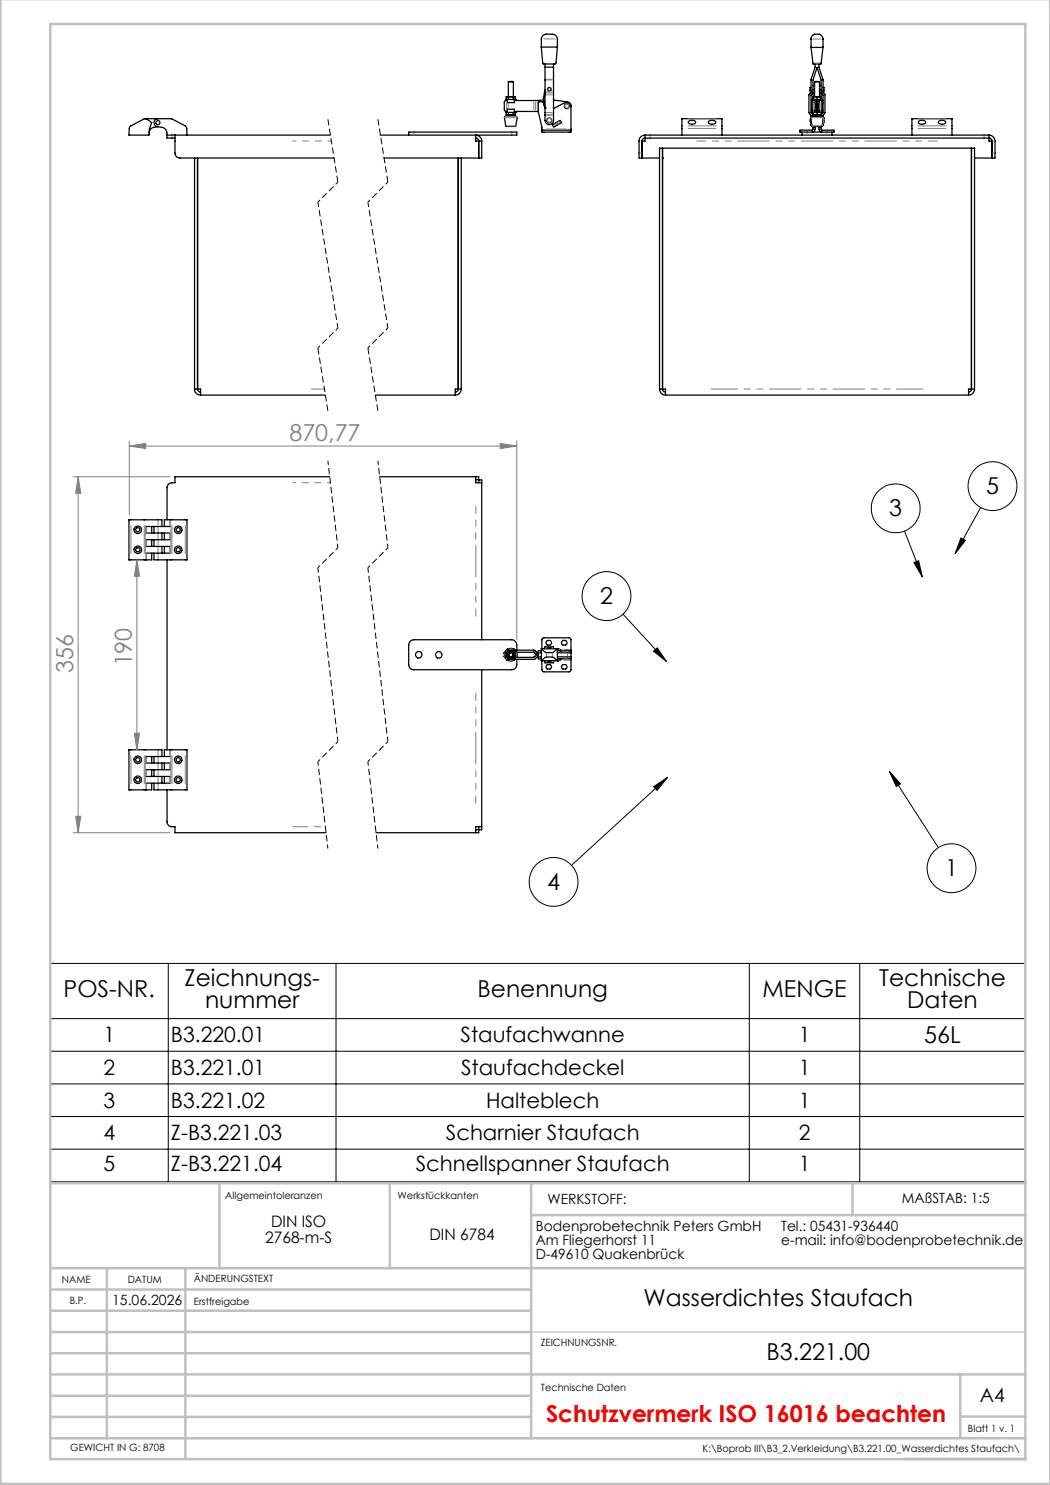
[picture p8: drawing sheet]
<svg xmlns="http://www.w3.org/2000/svg" width="210mm" height="297mm" viewBox="0 0 210 297" stroke-linecap="round" stroke-linejoin="round" font-family="sans-serif">
<g fill="none" stroke="#000" stroke-width=".25">
<path d="M101.2 19.9h.2M101.2 19.9h.3v.6h1.4v-.6h.2M101.2 19.4v.5M101.5 19.3h.7M101.5 19.3l-.3 .1M101.5 19.3l.2 .1M101.7 16.4h1M101.7 16.4l.9-.1 .1 .1M101.7 16.4v2.9M101.7 19.4v.5M102.2 19.3l.9 .1M102.2 19.3l.4 .1"/>
<path d="M102.2 19.3l-.5 .1M102.6 19.4h.5v.5M102.6 19.4v.5M102.7 16.4v3M103.1 19.9h-.1M108.3 9.4h3.2M108.6 7.1l.5-.3h1.4a1.02 1.02 0 0 1 1 1v1.7l-.3 3.2-.1 .1h-2.4l-.2-.1-.2-3.2v-1.7zM108.7 20l-1.1 .1h-4.7M109 12.8v11.3a.85 .85 0 0 0 .9 .8 .85 .85 0 0 0 .8-.8v-11.3M109 18a5.9 5.9 0 0 0 0 3.6M109 13.4h1.7M110.7 20l3 .5a.84 .84 0 0 1 .5 .9"/>
<path d="M162.2 9.5v-1.7a.94 .94 0 0 1 .7-1h.9a1.01 1.01 0 0 1 .8 1v1.7M162.2 9.5l.4 3.3h1.6l.4-3.3M162.2 17.5h-.2v.7h.2M162.2 9.5h2.4M162.5 19.9v.2M162.6 19.3h.4M162.6 18.5l-.1 .3-.3 .1v3.6l.4 .5M162.6 19.3v-3.3l.8-2.5 .8 2.5v3.3M162.6 17.1h.3M162.6 19.4v.5h.4M162.9 16.4h1M162.9 16.4l.1-.1 .9 .1"/>
<path d="M162.9 16.4v2.9M162.9 19.9v.2M163 12.8v.6l-.8 2.5v2.6l-.4 .5v3.5l.4 .5-.1 .5 .3 1.8M163 19.3h.8M163 19.3l-.4 .1M163 19.3l.4 .1M163.4 19.4v.5M163.8 12.8v.6l.8 2.5v2.6l.4 .4v3.7l-.4 .4 .1 .6-.3 1.6M163.8 19.3h.4M163.8 19.3l-.4 .1M163.8 19.3l.4 .1M163.9 17.1h.3"/>
<path d="M163.9 16.4v2.9M163.9 19.9v.2M164.2 18.5l.4 .5v3.5l-.4 .5M164.2 19.4v.5h-.4M164.3 19.9v2.6M164.6 17.5h.2v.7h-.2M29.2 23.7l1.1 .8-.4 1.3-.1 1.2h-4l.1-1.6 3-1.7h5.4l2.9 1.6 .2 .3v1.4M31.6 25.3l-.8 .2a1.16 1.16 0 0 0-1 1.1M31.6 23.7a.8 .8 0 0 0-.8 .8 .8 .8 0 0 0 .7 .8l.8 .2a1.28 1.28 0 0 1 1.1 1.5M33.4 27v.6h1.6M33.4 27h32.7M35 27v3.6a.96 .96 0 0 0 1 1h30.8"/>
<path d="M38.9 31.6v46.2M39.5 31.6v46.2a.6 .6 0 0 0 .6 .6M76.1 27h27.3v-.6h-21.7v.6M91.7 31.6v46.2a.6 .6 0 0 1-.6 .6M92.3 31.6v46.2M95.1 27a1.2 1.2 0 0 1 1.2 1.2h-1.2zM95.1 27.6a.6 .6 0 0 1 .6 .6v3.4M96.3 28.2v3.4h-19.5M101.2 23h.3M101.2 20.1l-.3 .3v1.5l.3 .4M101.2 22.5v.5h.3M101.4 22.5h-.2"/>
<path d="M101.5 23h.7M101.5 20.1h-.4v-.2h2.1v.2M101.5 22.3h-.4v.2h.4M101.5 22.5v-.7h1.4v.7M101.5 22.5h1.4M101.5 22.5h-.3M101.7 23.1l-.8 .4 .3 1.8h2l.2-1.8-.7-.4M101.7 23.1h1M101.7 23v.1M101.7 22.5v.5M101.7 23h.5M101.7 23h-.2"/>
<path d="M102.2 23h.6M102.6 22.5v.5M102.6 23h-.4M102.6 23h.2M102.7 23v.1M102.9 20.1h.1M102.9 22.3h.1M102.9 22.3h4.8M102.9 22.5h.2M103.1 23h-.3M103.1 22.5v.5M103.2 22.3v.2h-.4"/>
<path d="M108.4 26v.4h5.8v-.4M108.4 26h5.8M109 21.6h.1M109 21.6l-.4-1.2h-.9v2l.7 3v.6M110.5 24.9l1.6-.8 .2 .4-1.6 .9zM110.7 21.7l2.3-1.2a.86 .86 0 0 1 1.2 .8v4.7M128.4 28.2v3.4v-1M129 27h68.8M129 27.6h68.8M129 27a1.2 1.2 0 0 0-1.2 1.2v3.4h4.1M129 27.6a.6 .6 0 0 0-.6 .6M129 27.6v.6h-.6"/>
<path d="M129 27v.6M132.5 29.6v48.2a.6 .6 0 0 0 .6 .6M132.5 31.6h.1M136.4 23.8v3.2M136.4 23.7v.1M136.4 23.7h8M137.7 24.3a.91 .91 0 0 1 1.4 .2 .89 .89 0 0 1-1.4-.1zM141.7 24.3a.92 .92 0 0 1 1.5 .2 .94 .94 0 0 1-1.6-.1zM144.4 23.8v3.2M144.4 23.7v.1M160.4 26.4h6M160.4 26.4v.6"/>
<path d="M162.1 23.7a.69 .69 0 0 0 .1 .9M162.2 24v.9M162.2 24.9l.2 .4M162.2 24.9h.1M162.3 20.5h.1M162.3 20.5h.2M162.3 20.5v-.6h2.2v.6M162.3 22.5h2.2M162.4 25.3h.1M162.5 25.3l.1 .1M162.5 20.9v.6M162.5 20.5h.1"/>
<path d="M162.5 20.1v2.2l.4-.1 .2-.2v-1.6l-.4-.3M162.5 20.1h.1M162.5 25.3h1.8zM162.5 21.8h-.2v.7h.3M162.6 22.5h.4M162.6 23h.4M162.6 23h.3M162.6 25.3l-.1 .7h-2.5v.4h.4M162.6 22.5v.5h.4M162.6 23.1v.1M162.6 25.4h.4M162.6 20.1h1.7"/>
<path d="M162.9 23.1l-.7 .2h2.3l-.6-.2M162.9 23.1h1M162.9 22.3v.2M162.9 23v.1M163 22.5h.8M163 23h.8M163 25.3v.5a.6 .6 0 0 1-.6 .6M163 22.5h-.4M163 22.5h.4M163.4 20.1l-.3 .3v1.6l.3 .3M163.4 22.3h-.2M163.4 20.1v2.2"/>
<path d="M163.4 22.5v.5M163.4 23h-.4M163.4 23h.4M163.4 20.1l.3 .4v1.4l-.3 .4M163.4 22.3h.2M163.5 20.1h-.2h.1M163.6 20.1h-.2M163.8 22.5h.4M163.8 23h.4M163.8 25.3v.5a.6 .6 0 0 0 .6 .6M163.8 22.5h-.4M163.8 25.4h.4"/>
<path d="M163.9 23h.3M163.9 22.3v.2M163.9 23v.1M164.1 20.1l-.3 .3v1.6l.3 .3M164.2 22.3h.1M164.2 25.3l.1 .7h2.5v.4h-.4M164.2 22.5v.5h-.4M164.2 23.1v.1M164.3 20.1h.1M164.3 20.7v1M164.3 20.5h.1M164.3 20.5h.2"/>
<path d="M164.3 21.8h.2v.7h-.3M164.3 22.3h-1.8v.2M164.4 25.2v.1M164.5 24.9h.1M164.5 25.2l-.3 .2M164.5 20.5h.1M164.6 24v.9M164.6 24.9l-.1 .3M164.7 23.6h.1M164.7 23.6h.1v.9l-.2 .1M166.4 26.4v.6M182.4 23.8v3.2"/>
<path d="M182.4 23.7v.1M182.4 23.7h8M183.7 24.3a.91 .91 0 0 1 1.4 .2 .89 .89 0 0 1-1.4-.1zM187.7 24.3a.88 .88 0 0 1 1.4 .2 .9 .9 0 0 1-1.5-.1zM190.4 23.8v3.2M190.4 23.7v.1M194.3 31.6h.1M194.3 29.6v48.2M194.3 29.6v48.2a.6 .6 0 0 1-.6 .6M197.8 27a1.2 1.2 0 0 1 1.2 1.2v3.4h-4.1M197.8 27.6a.6 .6 0 0 1 .6 .6M197.8 27.6v.6h.6"/>
<path d="M197.8 27v.6M198.4 28.2v3.4v-1M38.9 77.8h1.2v1.2M38.9 77.8a1.2 1.2 0 0 0 1.2 1.2M40.1 79h25M75.1 79h16M92.3 77.8h-1.2v1.2M92.3 77.8a1.2 1.2 0 0 1-1.2 1.2M131.9 77.8h1.2v1.2M131.9 77.8a1.2 1.2 0 0 0 1.2 1.2M131.9 77.8v-48.2h63v48.2M133.1 79h60.6"/>
<path d="M194.9 77.8h-1.2v1.2M194.9 77.8a1.2 1.2 0 0 1-1.2 1.2M65.9 95.4h-30.9v1.2a1.21 1.21 0 0 0-1.6 .8v6.6M75.9 95.4h19.8v1.2M95.1 95.4v1.2h1.2M95.1 96h.6M95.7 96h.6v31.9M29.2 105.3h4.8M29.2 106.6h4.8M29.2 107.9h4.8M29.2 109.3h4.8M29.2 110.6h4.8"/>
<path d="M30.3 105.3v1.3M30.3 107.9v1.4M30.8 105.3v1.3M30.8 107.9v1.4M32.4 105.3v-1.3h-6.6v8h4.5v-1.4M32.4 106.6v1.3M32.4 109.3v1.3M32.9 105.3v-1.3h4.5v8h-6.6v-1.4M32.9 106.6v1.3M32.9 109.3v1.3M33.4 112v38M96.3 133.9v32h-1.2"/>
<path d="M100.9 130.6l.2 .3M100.9 130.6h.1M100.9 131.3l.3 .4M100.9 131.3h.1M100.9 130.7v.5M101 131.4l.5 .6M101.1 130.5h.1M101.1 131.4h.1M101.1 131l-.2 .3M101.1 130.5v.9M101.1 131.4l.4 .5M101.2 130.9h.1"/>
<path d="M101.2 130.2l-.3 .4M101.2 131.7l.3 .2M101.2 130.9l.3 .5M101.5 130.6l-.1 .3 .1 .5M101.5 131.4a.84 .84 0 0 0 1.4 0M101.5 130.6a.84 .84 0 0 1 1.4 0M101.5 130h.1M101.5 131.9h.1M101.5 129.9h.1M101.5 132h.1M101.5 130l-.3 .2M101.5 129.9l-.5 .6"/>
<path d="M101.5 129.9v.1M101.5 131.9v.1M101.5 129.9h1.4v.1M101.5 130.6l-.3 .3M101.5 130.6l.2-.4h.9l.3 .4M101.5 131.4l.2 .4h.9l.3-.4M101.5 130l-.4 .5M101.5 129.9l.7-.2 .6 .2M101.5 132l.7 .2 .6-.2M102.2 131.4h.1M102.2 130.5h.1M102.2 130.5a.49 .49 0 0 0-.5 .4 .49 .49 0 0 0 .5 .5"/>
<path d="M102.9 130.6l.1 .2-.1 .6M102.9 130h4l.6 .6h.8M102.9 129.9l.1 .1M102.9 130.6l.2 .3-.2 .5M102.9 130l.3 .5M103 131.9l-.1 .1M103.2 130.5h3.6l.5 .4h.2M103.2 131.5h3.6M103.2 130.5v.9l-.3 .6h-1.4M103.4 130.5v.9M103.4 130v-1a1.09 1.09 0 0 0-1.1-1.1h-19.5a1.09 1.09 0 0 0-1.1 1.1v4a1.02 1.02 0 0 0 1.1 .9h19.5a1.02 1.02 0 0 0 1.1-.9v-1.1M106.8 131.4v.1"/>
<path d="M107.5 130.9l-.7 .5M107.5 130.9h.1M108.3 132.1l.9-.7h1.4l.9 .7M108.3 129.7l1 .8h1.4l.8-.8M108.3 132.1h.1M108.3 129.7h.1M108.3 131.4h-.8l-.6 .5h-4M108.3 130.2h-.6v1.6h.6M108.3 129.7h3.4l.6 .5M108.3 129.7v2.4M108.4 129.7v-1.8l.3-.3h5.2l.3 .3v2.3M109 129.7v-.3h1.7v.3"/>
<path d="M109 132.1v.5h1.7v-.5M109.4 133l.6-.1a.49 .49 0 0 1 .3 .5 .49 .49 0 0 1-.3 .4l-.6-.1-.2-.4zM109.5 128.1h.5a.51 .51 0 0 1 .3 .4 .51 .51 0 0 1-.3 .5h-.5a.51 .51 0 0 1-.3-.5 .51 .51 0 0 1 .3-.4zM109.5 129.7v-.1h.7v.1M109.5 132.1v.3h.7v-.3M111.5 132.1h.1M111.5 129.7h.1M111.5 131.4h2.7M111.5 130.6h2.7M111.5 130.2h2.7M111.5 131.8h2.7M111.5 129.7l.6 .5"/>
<path d="M111.5 129.7v2.4M112.1 131.8l-.6 .3M112.3 131.8l-.5 .3h-3.5M112.4 128.3l.2-.2h.5a.51 .51 0 0 1 .3 .4 .51 .51 0 0 1-.3 .5l-.6-.1-.2-.4zM112.4 133.1l.2-.2h.5a.49 .49 0 0 1 .3 .5 .49 .49 0 0 1-.3 .4l-.6-.1-.2-.4zM112.9 131.8v.1h.9l.1-.1M112.9 130.2a.56 .56 0 0 1 .9 0M114.2 131.8v2.3l-.4 .3-5.2-.1-.2-.4v-1.8M114.2 130.2v1.6M29.2 151.3h4.8M29.2 152.6h4.8M29.2 153.9h4.8"/>
<path d="M29.2 155.3h4.8M29.2 156.6h4.8M30.3 151.3v1.3M30.3 153.9v1.4M30.8 151.3v1.3M30.8 153.9v1.4M32.4 151.3v-1.3h-6.6v8h4.5v-1.4M32.4 152.6v1.3M32.4 155.3v1.3M32.9 151.3v-1.3h4.5v8h-6.6v-1.4M32.9 152.6v1.3M32.9 155.3v1.3"/>
<path d="M33.4 158v6.4a.96 .96 0 0 0 1 .9h.6v1.2h30.2M95.7 165.3v1.2h-20.5M96.3 165.3h-1.2v1.2"/>
<circle cx="109.9" cy="17.8" r=".35"/>
<circle cx="31.6" cy="24.5" r=".4"/>
<circle cx="109.9" cy="24.1" r=".49"/>
<circle cx="113.3" cy="21.2" r=".49"/>
<circle cx="27.5" cy="106" r=".43"/>
<circle cx="27.6" cy="110" r=".75"/>
<circle cx="27.6" cy="110" r=".42"/>
<circle cx="27.6" cy="106" r=".76"/>
<circle cx="35.6" cy="110" r=".43"/>
<circle cx="35.6" cy="106" r=".74"/>
<circle cx="35.6" cy="109.9" r=".74"/>
<circle cx="35.6" cy="106" r=".44"/>
<circle cx="83.7" cy="131" r=".65"/>
<circle cx="87.8" cy="131" r=".66"/>
<circle cx="102.2" cy="131" r=".4"/>
<circle cx="102.2" cy="130.9" r=".5"/>
<circle cx="27.5" cy="152" r=".43"/>
<circle cx="27.6" cy="156" r=".75"/>
<circle cx="27.6" cy="156" r=".42"/>
<circle cx="27.6" cy="152" r=".76"/>
<circle cx="35.6" cy="156" r=".43"/>
<circle cx="35.6" cy="152" r=".74"/>
<circle cx="35.6" cy="155.9" r=".74"/>
<circle cx="35.6" cy="152" r=".44"/>
</g>
<g fill="none" stroke="#808080" stroke-width=".2" stroke-dasharray="6.3 1.3 1.3 1.3 1.3 1.3">
<path d="M109.3 19h1.2M110.5 18.6h-1.2M110.5 18.4h-1.2M110.5 15.9h-1.2M110.5 16h-1.2M111 7.8h-2.2M162.7 17.5h.2M164 12.6h-1.1M164.2 17.5h-.2M164.3 7.8h-1.7M34.4 27.1v.4M82.8 26.5v.4"/>
<path d="M101.3 21.9v-1.5M101.7 21.6v-.9M102.4 26.9v-.4M103.2 25.2h-2M103.3 23.3h-2.3M103.4 23.5h-2.5M106.8 22v-1.6M107.1 22v-1.6M107.5 22v-1.6M108.8 26.1v.2M109.3 22.5h1.2M109.5 24.2a.4 .4 0 0 1 .4-.5 .4 .4 0 0 1 .4 .5 .4 .4 0 0 1-.7 .2l-.1-.2"/>
<path d="M110.5 22.9h-1.2M110.5 23.1h-1.2M110.9 24.8l.2 .3M111.3 24.6l.1 .3M111.4 24.5l.2 .3M111.8 24.3l.1 .3M113 21.4a.4 .4 0 0 1 .4-.6 .4 .4 0 0 1 .3 .6 .4 .4 0 0 1-.6 .1l-.1-.1M113.3 25.8h-4M113.8 26.1v.2M127.9 30.6h.4M130 27.1v.4M143.2 25.7h-5.6"/>
<path d="M143.2 25.2h-5.6M143.2 23.8h-5.6M160.4 26.3v-.2M161.4 26.5v.4M162.2 24.1h.1M162.3 25v.1M162.5 25.3h.1M162.6 21.9v-1.5M162.7 22.3h.1M163.1 21.9h.1M163.1 20.5h.1M163.7 21.9h.1"/>
<path d="M163.7 20.5h.1M164.1 22.3h.1M164.2 21.9v-1.5M164.4 25.2h-2M164.5 25v.1M164.6 24.1h.1M164.7 23.5h-2.6M164.7 24.1v-.5M164.7 24.6v-.5M165.4 26.9v-.4M166.4 26.3v-.2M189.2 25.7h-5.6"/>
<path d="M189.2 25.2h-5.6M189.2 23.8h-5.6M196.8 27.5v-.4M198.5 30.6h.4M198.9 28.2h-.4M64.9 77.8h-2.6M25.9 110.7v-5.6M26.2 110.7v-5.6M28.8 110.7v-5.6M29.1 110.7v-5.6M29.2 106.4v-.9M29.2 109.1v-1"/>
<path d="M29.2 111.7v-.9M29.3 106.4v-.9M29.3 109.1v-1M29.3 111.7v-.9M31.6 104.1v1M31.6 106.8v.9M31.6 110.4v-.9M31.6 111.7v-.9M31.6 109.1v-1M31.6 105.5v.9M33.9 104.1v1M33.9 106.8v.9"/>
<path d="M33.9 109.5v.9M34.1 109.5v.9M34.1 106.8v.9M34.1 104.1v1M34.2 105.1v5.6M34.4 105.1v5.6M37.1 105.1v5.6M37.4 105.1v5.6M100.9 130.6h.1M100.9 131.3h.1M101 131.1v-.3M101.3 130.2h.1"/>
<path d="M101.3 131.6v.1M101.3 131.7h.1M101.8 129.8h.4M102.2 129.8h.3M102.5 132h-.7M103.2 130.5v.9M106.8 130.4h.1M106.8 131.4h.1M107.2 130.8h.1M107.2 131.1h.1M107.9 130.5v-.3M107.9 131.7v-.3"/>
<path d="M109.3 131.2v-.6M109.5 129.6h-.4M109.5 132.3h-.4M110.5 131.2v-.6M110.7 129.6h-.4M110.7 132.3h-.4M111.8 129.9h.2M111.8 132h.2M112.9 131.8h1M113 130.5v-.3M113 131.7v-.3M113.5 130.7v.5"/>
<path d="M113.9 129.9h-1.5M113.9 131.9h-1.5M25.9 156.7v-5.6M26.2 156.7v-5.6M28.8 156.7v-5.6M29.1 156.7v-5.6M29.2 152.4v-.9M29.2 155.1v-1M29.2 157.7v-.9M29.3 152.4v-.9M29.3 155.1v-1M29.3 157.7v-.9"/>
<path d="M31.6 150.1v1M31.6 152.8v.9M31.6 156.4v-.9M31.6 157.7v-.9M31.6 155.1v-1M31.6 151.5v.9M33.9 150.1v1M33.9 152.8v.9M33.9 155.5v.9M34.1 155.5v.9M34.1 152.8v.9M34.1 150.1v1"/>
<path d="M34.2 151.1v5.6M34.4 151.1v5.6M37.1 151.1v5.6M37.4 151.1v5.6"/>
</g>
<path d="M58.5 28.2h7.8" fill="none" stroke="#808080" stroke-width=".2" stroke-dasharray="6.3 1.3 1.3 1.3 1.3 1.3" stroke-dashoffset="5.7"/>
<path d="M184.6 77.8h-42.4" fill="none" stroke="#808080" stroke-width=".2" stroke-dasharray="6.3 1.3 1.3 1.3 1.3 1.3" stroke-dashoffset="1"/>
<path d="M187.5 28.2h-48.2" fill="none" stroke="#808080" stroke-width=".2" stroke-dasharray="6.3 1.3 1.3 1.3 1.3 1.3" stroke-dashoffset="4.5"/>
<path d="M95.2 123.2v-22M95.2 160.6v-22" fill="none" stroke="#808080" stroke-width=".2" stroke-dasharray="6.3 1.3 1.3 1.3 1.3 1.3" stroke-dashoffset="4.9"/>
<path d="M66.1 96.5h-7.6" fill="none" stroke="#808080" stroke-width=".2" stroke-dasharray="6.3 1.3 1.3 1.3 1.3 1.3" stroke-dashoffset="5.8"/>
<path d="M58.5 165.3h6.6" fill="none" stroke="#808080" stroke-width=".2" stroke-dasharray="6.3 1.3 1.3 1.3 1.3 1.3" stroke-dashoffset="3.3"/>
<g fill="none" stroke="#000" stroke-width=".2">
<path d="M180.9 106.2l3.6 9.2M182.8 112.5l.9-.4 .8 3.3zM192.2 107.6l.9 .5-2.1 2.6zM196.1 101.5l-5.1 9.2M124.6 122.8l8.7 9.5M130.7 130.2l.7-.6 1.9 2.7zM130.7 157.3l2.8-1.8-2.1 2.6zM133.5 155.5l-19.2 17.6M177.9 154.3l2.2 2.5-.9 .5zM177.9 154.3l9.8 15.2M10 192.7h195.1v43.7h-195.1zM33.7 192.7v43.7"/>
<path d="M67.2 192.7v43.7M149.9 192.7v43.7M171.9 192.7v43.7M10 203.7h195.1M10 210.3h195.1M10 216.8h195.1M10 223.3h195.1M10 229.8h195.1"/>
<circle cx="198.5" cy="97.2" r="4.9"/>
<circle cx="121.3" cy="119.2" r="4.9"/>
<circle cx="179.1" cy="101.7" r="4.9"/>
<circle cx="110.7" cy="176.4" r="4.9"/>
<circle cx="190.3" cy="173.6" r="4.9"/>
</g>
<g fill="none" stroke="#808080" stroke-width=".2">
<path d="M14.6 95.4h19.4M15.6 95.4l.6 3.3h-1.1zM15.6 95.4v71.1M25.9 89.2l3.2-.5v1zM25.9 88.2v14.8M25.9 89.2h77.5M100 88.7l3.4 .5-3.4 .5zM103.4 88.2v39.7M27.4 112l.5 3.2h-1zM27.4 112v38M26.9 146.6h1l-.5 3.4zM14.6 166.5h19.4"/>
<path d="M15.1 163.3h1.1l-.6 3.2z"/>
</g>
<path d="M65.6 23.8l2 12.6M75.6 23.8l2 12.6M63.6 69.6l2 12.6M73.6 69.6l2 12.6" fill="none" stroke="#000" stroke-width=".2" stroke-dasharray="1.3 .6" stroke-linecap="butt"/>
<path d="M67.6 36.4l-4 4M77.6 36.4l-4 4M67.6 65.6l-4 4M77.6 65.6l-4 4M67.6 109.6l-4 4M77.6 109.6l-4 4M67.6 148.3l-4 4M77.6 148.3l-4 4" fill="none" stroke="#000" stroke-width=".2" stroke-dasharray="1.3 .6" stroke-dashoffset=".7" stroke-linecap="butt"/>
<path d="M63.6 40.4l4 25.2M73.6 40.4l4 25.2M63.6 113.6l4 34.7M73.6 113.6l4 34.7" fill="none" stroke="#000" stroke-width=".2" stroke-dasharray="1.3 .6" stroke-dashoffset=".3" stroke-linecap="butt"/>
<path d="M65.6 92.2l2 17.4M75.6 92.2l2 17.4M63.6 152.3l2 17.4M73.6 152.3l2 17.4" fill="none" stroke="#000" stroke-width=".2" stroke-dasharray="1.3 .6" stroke-dashoffset=".5" stroke-linecap="butt"/>
<path d="M106.2 266.4h98.9" fill="none" stroke="#c0c0c0" stroke-width=".25"/>
<g fill="none" stroke="#c0c0c0" stroke-width=".5">
<path d="M.1 -.1v296.9h209.9v-296.9M10.1 4.8h195v287h-195zM10.1 236.6h195M43.9 236.6v17M78 236.6v17M106.2 236.6v51.1M170.5 236.6v6.4M10.1 257.9h96.1M10.1 253.6h195M21.4 253.6v34.1M37.1 253.6v38.2M106.2 243h98.9"/>
<path d="M10.1 270.6h96.1M10.1 266.4h96.1M10.1 262.1h96.1M10.1 279.1h96.1M10.1 274.9h195M192.1 274.9v12.6M10.1 283.4h96.1M10.1 287.7h195M192.1 283.3h13"/>
</g>
<path d="M130.7 157.3l2.8-1.8-2.1 2.6zM177.9 154.3l2.2 2.5-.9 .5zM130.7 130.2l.7-.6 1.9 2.7zM182.8 112.5l.9-.4 .8 3.3zM192.2 107.6l.9 .5-2.1 2.6z" fill="#000"/>
<g fill="#808080">
<path d="M25.9 89.2l3.2-.5v1zM100 88.7l3.4 .5-3.4 .5z"/>
<path d="M27.4 112l.5 3.2h-1zM26.9 146.6h1l-.5 3.4z"/>
<path d="M15.6 95.4l.6 3.3h-1.1zM15.1 163.3h1.1l-.6 3.2z"/>
</g>
<g font-size="4.7" fill="#808080">
<text x="57.9" y="88.2">870,77</text>
<text x="14.6" y="134.6" transform="rotate(-90 14.6 134.6)">356</text>
<text x="26.4" y="133.3" transform="rotate(-90 26.4 133.3)">190</text>
</g>
<g font-size="4.7">
<text x="197.2" y="98.9">5</text>
<text x="177.9" y="103.3">3</text>
<text x="120" y="120.8">2</text>
<text x="109.4" y="178">4</text>
<text x="189" y="175.3">1</text>
<text x="36.9" y="197.2">Zeichnungs-</text>
<text x="175.8" y="197.2">Technische</text>
<text x="12.7" y="199.4">POS-NR.</text>
<text x="41" y="201.7">nummer</text>
<text x="95.5" y="199.4">Benennung</text>
<text x="152.5" y="199.4">MENGE</text>
<text x="181.5" y="201.7">Daten</text>
<text x="184.9" y="208.7">56L</text>
<text x="128.7" y="261.1">Wasserdichtes Staufach</text>
<text x="153.3" y="272.1">B3.221.00</text>
</g>
<text font-size="4.7" fill="#f00" x="109.2" y="284.3">Schutzvermerk ISO 16016 beachten</text>
<g font-size="4.2">
<text x="20.7" y="208.5">1</text>
<text x="34.2" y="208.5">B3.220.01</text>
<text x="92.1" y="208.5">Staufachwanne</text>
<text x="159.7" y="208.5">1</text>
<text x="20.7" y="215">2</text>
<text x="34.2" y="215">B3.221.01</text>
<text x="92.2" y="215">Staufachdeckel</text>
<text x="159.7" y="215">1</text>
<text x="20.7" y="221.6">3</text>
<text x="34.2" y="221.6">B3.221.02</text>
<text x="97.2" y="221.6">Halteblech</text>
<text x="159.7" y="221.6">1</text>
<text x="20.7" y="228.1">4</text>
<text x="34.2" y="228.1">Z-B3.221.03</text>
<text x="89.2" y="228.1">Scharnier Staufach</text>
<text x="159.7" y="228.1">2</text>
<text x="20.7" y="234.2">5</text>
<text x="34.2" y="234.2">Z-B3.221.04</text>
<text x="83.2" y="234.2">Schnellspanner Staufach</text>
<text x="159.7" y="234.2">1</text>
</g>
<text font-size="3.9" x="196" y="280.4">A4</text>
<g font-size="3.2">
<text x="54.2" y="245.3">DIN ISO</text>
<text x="53" y="248.5">2768-m-S</text>
<text x="85.9" y="248.1">DIN 6784</text>
</g>
<g font-size="2.8">
<text x="109.5" y="240.9">WERKSTOFF:</text>
<text x="180.4" y="240.7">MAßSTAB: 1:5</text>
<text x="107.2" y="246.1">Bodenprobetechnik Peters GmbH</text>
<text x="107.2" y="249">Am Fliegerhorst 11</text>
<text x="107.2" y="251.8">D-49610 Quakenbrück</text>
<text x="156.2" y="246.1">Tel.: 05431-936440</text>
<text x="156.2" y="249">e-mail: info@bodenprobetechnik.de</text>
<text x="22.4" y="261.1">15.06.2026</text>
</g>
<g font-size="2">
<text x="45.1" y="239.7">Allgemeintoleranzen</text>
<text x="79.5" y="239.7">Werkstückkanten</text>
<text x="12.4" y="256.7">NAME</text>
<text x="25.5" y="256.7">DATUM</text>
<text x="38.8" y="256.4">ÄNDERUNGSTEXT</text>
<text x="14" y="260.8">B.P.</text>
<text x="38.8" y="260.9">Erstfreigabe</text>
<text x="108.2" y="269.2">ZEICHNUNGSNR.</text>
<text x="108.2" y="278.2">Technische Daten</text>
<text x="193.6" y="286.5">Blatt 1 v. 1</text>
<text x="14" y="290.2">GEWICHT IN G: 8708</text>
<text x="140.5" y="290.3">K:\Boprob III\B3_2.Verkleidung\B3.221.00_Wasserdichtes Staufach\</text>
</g>
</svg>
